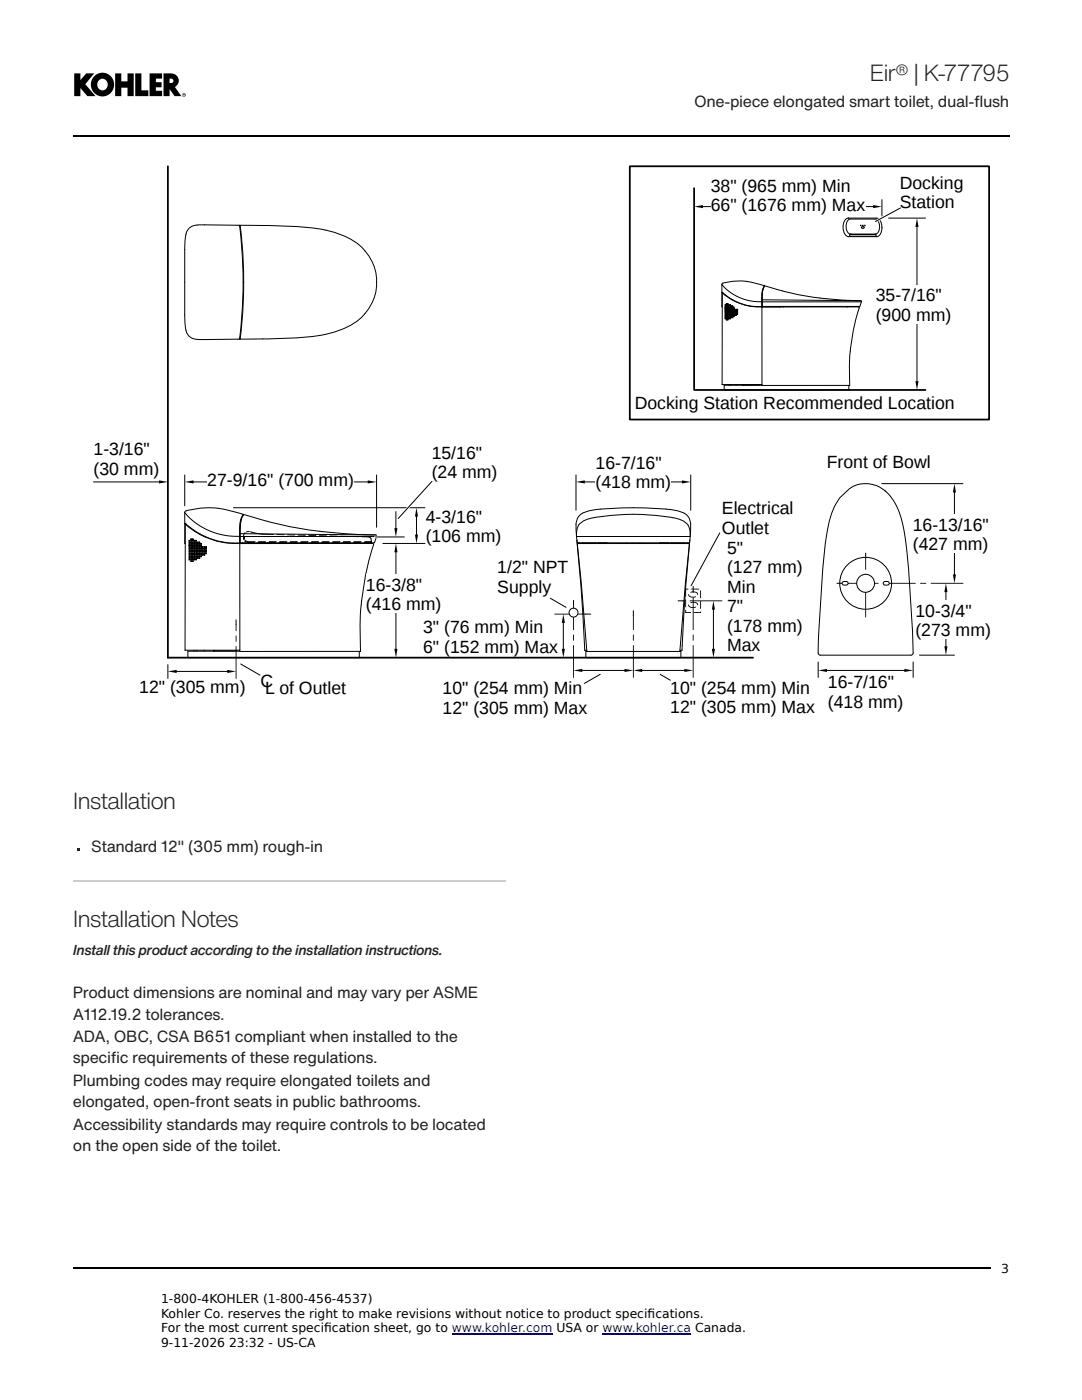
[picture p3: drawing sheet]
<svg xmlns="http://www.w3.org/2000/svg" width="216mm" height="279mm" viewBox="0 0 216 279" stroke-linecap="round" stroke-linejoin="round" font-family="sans-serif">
<g fill="#000">
<path d="M14.8 14.6h1.2v1.4l1.2-1.4h1.6l-1.8 2.2 2 2.4h-1.6l-1.4-1.6v1.6h-1.2z" fill-rule="evenodd"/>
<path d="M23 14.6h1.2v1.6h1.2v-1.6h1.3v4.6h-1.3v-1.7h-1.2v1.7h-1.2z" fill-rule="evenodd"/>
<path d="M27 14.6h1.2v3.4h1.4v1.2h-2.6z" fill-rule="evenodd"/>
<circle cx="36.7" cy="18.9" r=".39"/>
</g>
<circle cx="36.7" cy="18.9" r=".33" fill="#fff"/>
<path d="M36.5 18.7h.3l-.1 .3 .2 .1-.3-.1-.1 .2z" fill-rule="evenodd" fill="#000"/>
<path d="M36.6 18.8h.2l-.2 .1z" fill-rule="evenodd" fill="#fff"/>
<g fill="#000">
<path d="M32.6 14.6h.2a2.98 2.98 0 0 1 2.6 .7 1.44 1.44 0 0 1-.5 2.1l1.3 1.8h-1.4l-1-1.4v1.4h-1.2z" fill-rule="evenodd"/>
<circle cx="20.4" cy="16.9" r="2.35"/>
</g>
<g fill="#fff">
<path d="M19.8 15.9a1.1 1.1 0 0 1 1.7 1 1.1 1.1 0 0 1-1.7 .9 1.25 1.25 0 0 1 0-1.9z" fill-rule="evenodd"/>
<path d="M33.8 15.7h.4a.44 .44 0 0 1 .4 .4 .44 .44 0 0 1-.4 .5h-.4z" fill-rule="evenodd"/>
</g>
<g fill="#000">
<path d="M138.5 41.2l1.8-.3v.6zM174.2 40.9l1.8 .3-1.8 .3zM183 43.5l.3 1.8h-.6zM182.7 76.1h.6l-.3 1.7z"/>
<path d="M29.8 14.6h2.5v1.1h-1.2v.7h1.1v1h-1.1v.7h1.2v1.1h-2.5z" fill-rule="evenodd"/>
</g>
<path d="M14.6 27.1h186.8" fill="none" stroke="#000" stroke-width=".31"/>
<g fill="#000">
<path d="M110.6 122.5l6.4 .1h-6.3z"/>
<path d="M185.7 116.3l6.5 .1-6.4 .1zM183.6 116.3l1.2 .1-1.1 .1zM176.2 116.3l6.5 .1-6.4 .1zM174.1 116.3l1.2 .1-1.1 .1zM167.9 116.3l5.3 .1-5.2 .1z"/>
<path d="M114.4 128.8h.1l-.1 6.5zM114.4 126.7h.1l-.1 1.2zM114.4 120.8h.1l-.1 5z"/>
<path d="M172.7 116.7l.1 .1-.1 6.4zM172.7 114.6l.1 .1-.1 1.1zM172.7 111.3l.1 .1-.1 2.3z"/>
</g>
<g fill="none" stroke="#000" stroke-width=".2">
<path d="M176 39.8v3.3M140.1 41.2h34.3M144 56.8v1.4a10.3 10.3 0 0 0 7.9 3h.1M144 56.8l.1-.1a12.2 12.2 0 0 1 8.4 .3M144 56.8a10 10 0 0 0 8 3.4M144.1 58.4v2.8M144.1 58.4h.1M152.1 59.8l19.6 .2M152.3 57.7l-.2 1.1-.1 2.4M152.5 57h.1M152.5 57.2l-.3 1.1-.1 2.9h19.5l.3-1-.2-.2M152.5 57.2l.1-.2 2.3 .7a60.4 60.4 0 0 0 16.8 2.3"/>
<path d="M152.5 57l-.4 1.2-.1 3M152.5 57v.2M169.6 46.8h5.1l.1 .2-.1 .1h-5.1zM169.6 46.7h5.1M169.8 46.7a1.63 1.63 0 0 1-.8-2.4l.4-.5 .3-.1h4.9a1.8 1.8 0 0 1 .4 2.9l-.4 .1M171.9 45.3l.4-.1 .1 .2-.4 .1zM174.9 47.2a1.52 1.52 0 0 0 1.1-1.9 1.72 1.72 0 0 0-1.1-1.8h-5.6a1.51 1.51 0 0 0-1.1 1.9 1.74 1.74 0 0 0 1.1 1.8h5.6M176 45.4v.1M177.3 43.5h7.4M183 45.1v31.1M144.5 76.9h24.9v.9h-24.9zM145.4 63.5l.1 .1z"/>
<path d="M145.4 76.8v.1M145.5 63.6h.1M145.8 76.8v.1M146.9 76.7v.2M148.3 76.7v.1M148.3 76.8l-.1 .1M151.6 76.7l-.1 .1M152 61.2v15.5M152 61.2a11 11 0 0 1-7.9-2.7v18.2h7.9M152 61.2l19.4 .1a43.5 43.5 0 0 0-1.8 15.6h-.3M152 61.2h.1M152 76.7h.1"/>
<path d="M152.1 60.2h19.8M152.5 61.2h.1M155.6 61.2h.1M155.6 61.2l.8 .1M155.6 61.2v.1M169.2 61.2l-.2 .1M114.4 119.8v1M167 116.4h1M172.7 110.4v1M48 132.5l3.9 2.2M116.9 122.6h1"/>
<circle cx="171.8" cy="45" r=".06"/>
<circle cx="172.2" cy="45" r=".06"/>
<circle cx="172.6" cy="45" r=".06"/>
<circle cx="144.7" cy="61.1" r=".07"/>
<circle cx="144.7" cy="61.3" r=".07"/>
<circle cx="144.7" cy="62.2" r=".07"/>
<circle cx="144.7" cy="62" r=".07"/>
<circle cx="144.7" cy="60.9" r=".07"/>
<circle cx="144.7" cy="61.8" r=".07"/>
<circle cx="144.7" cy="63.4" r=".07"/>
<circle cx="144.7" cy="63.6" r=".07"/>
<circle cx="144.7" cy="62.4" r=".07"/>
<circle cx="144.7" cy="61.5" r=".07"/>
<circle cx="144.7" cy="62.7" r=".07"/>
<circle cx="144.7" cy="63.1" r=".07"/>
<circle cx="144.7" cy="62.9" r=".07"/>
<circle cx="145" cy="60.9" r=".07"/>
<circle cx="145" cy="61.1" r=".07"/>
<circle cx="145" cy="61.3" r=".07"/>
<circle cx="145" cy="60.6" r=".07"/>
<circle cx="145" cy="61.8" r=".07"/>
<circle cx="145" cy="61.5" r=".07"/>
<circle cx="145" cy="62" r=".07"/>
<circle cx="145" cy="62.2" r=".07"/>
<circle cx="145" cy="63.4" r=".07"/>
<circle cx="145" cy="63.8" r=".07"/>
<circle cx="145" cy="63.6" r=".07"/>
<circle cx="145" cy="62.4" r=".07"/>
<circle cx="145" cy="63.1" r=".07"/>
<circle cx="145" cy="62.7" r=".07"/>
<circle cx="145" cy="62.9" r=".07"/>
<circle cx="145.2" cy="60.9" r=".07"/>
<circle cx="145.2" cy="60.6" r=".07"/>
<circle cx="145.2" cy="61.1" r=".07"/>
<circle cx="145.2" cy="61.3" r=".07"/>
<circle cx="145.2" cy="61.8" r=".07"/>
<circle cx="145.2" cy="62.2" r=".07"/>
<circle cx="145.2" cy="62" r=".07"/>
<circle cx="145.2" cy="63.4" r=".07"/>
<circle cx="145.2" cy="63.8" r=".07"/>
<circle cx="145.2" cy="63.6" r=".07"/>
<circle cx="145.2" cy="61.5" r=".07"/>
<circle cx="145.2" cy="62.4" r=".07"/>
<circle cx="145.2" cy="62.9" r=".07"/>
<circle cx="145.2" cy="62.7" r=".07"/>
<circle cx="145.2" cy="63.1" r=".07"/>
<circle cx="145.4" cy="60.9" r=".07"/>
<circle cx="145.4" cy="61.1" r=".07"/>
<circle cx="145.4" cy="61.3" r=".07"/>
<circle cx="145.4" cy="63.4" r=".07"/>
<circle cx="145.4" cy="62.2" r=".07"/>
<circle cx="145.4" cy="62" r=".07"/>
<circle cx="145.4" cy="61.8" r=".07"/>
<circle cx="145.4" cy="61.5" r=".07"/>
<circle cx="145.4" cy="62.4" r=".07"/>
<circle cx="145.5" cy="62.9" r=".07"/>
<circle cx="145.5" cy="63.1" r=".07"/>
<circle cx="145.5" cy="62.7" r=".07"/>
<circle cx="145.7" cy="60.9" r=".07"/>
<circle cx="145.7" cy="61.1" r=".07"/>
<circle cx="145.7" cy="61.3" r=".07"/>
<circle cx="145.7" cy="61.5" r=".07"/>
<circle cx="145.7" cy="63.4" r=".07"/>
<circle cx="145.7" cy="63.6" r=".07"/>
<circle cx="145.7" cy="62" r=".07"/>
<circle cx="145.7" cy="62.2" r=".07"/>
<circle cx="145.7" cy="61.8" r=".07"/>
<circle cx="145.7" cy="62.4" r=".07"/>
<circle cx="145.7" cy="63.1" r=".07"/>
<circle cx="145.7" cy="62.9" r=".07"/>
<circle cx="145.7" cy="62.7" r=".07"/>
<circle cx="145.9" cy="61.1" r=".07"/>
<circle cx="145.9" cy="61.3" r=".07"/>
<circle cx="145.9" cy="62" r=".07"/>
<circle cx="145.9" cy="62.2" r=".07"/>
<circle cx="145.9" cy="61.8" r=".07"/>
<circle cx="145.9" cy="63.4" r=".07"/>
<circle cx="145.9" cy="62.4" r=".07"/>
<circle cx="145.9" cy="61.5" r=".07"/>
<circle cx="145.9" cy="62.7" r=".07"/>
<circle cx="145.9" cy="63.1" r=".07"/>
<circle cx="145.9" cy="62.9" r=".07"/>
<circle cx="146.2" cy="61.1" r=".07"/>
<circle cx="146.2" cy="61.3" r=".07"/>
<circle cx="146.2" cy="61.5" r=".07"/>
<circle cx="146.2" cy="62.2" r=".07"/>
<circle cx="146.2" cy="62" r=".07"/>
<circle cx="146.2" cy="63.4" r=".07"/>
<circle cx="146.2" cy="61.8" r=".07"/>
<circle cx="146.2" cy="62.4" r=".07"/>
<circle cx="146.2" cy="62.7" r=".07"/>
<circle cx="146.2" cy="62.9" r=".07"/>
<circle cx="146.2" cy="63.1" r=".07"/>
<circle cx="146.4" cy="61.3" r=".07"/>
<circle cx="146.4" cy="62" r=".07"/>
<circle cx="146.4" cy="62.2" r=".07"/>
<circle cx="146.4" cy="61.8" r=".07"/>
<circle cx="146.4" cy="62.4" r=".07"/>
<circle cx="146.4" cy="61.5" r=".07"/>
<circle cx="146.4" cy="62.7" r=".07"/>
<circle cx="146.4" cy="62.9" r=".07"/>
<circle cx="146.4" cy="63.1" r=".07"/>
<circle cx="146.6" cy="61.8" r=".07"/>
<circle cx="146.6" cy="62" r=".07"/>
<circle cx="146.6" cy="62.2" r=".07"/>
<circle cx="146.6" cy="62.4" r=".07"/>
<circle cx="146.6" cy="62.7" r=".07"/>
<circle cx="146.6" cy="62.9" r=".07"/>
<circle cx="146.9" cy="61.8" r=".07"/>
<circle cx="146.9" cy="62.2" r=".07"/>
<circle cx="146.9" cy="62" r=".07"/>
<circle cx="146.9" cy="62.4" r=".07"/>
<circle cx="146.9" cy="62.7" r=".07"/>
<circle cx="146.9" cy="62.9" r=".07"/>
<circle cx="147.1" cy="61.8" r=".07"/>
<circle cx="147.1" cy="62.2" r=".07"/>
<circle cx="147.1" cy="62" r=".07"/>
<circle cx="147.1" cy="62.4" r=".07"/>
<circle cx="147.1" cy="62.7" r=".07"/>
</g>
<path d="M125.7 33.2h71.7v50.5h-71.7zM138.5 37.6v40.2h46.2" fill="none" stroke="#000" stroke-width=".35"/>
<path d="M136.8 117.6h3v4.6h-3z" fill-rule="evenodd" fill="#fff"/>
<path d="M136.8 119.6l.1 .1-.1 1.5zM136.8 121.7l.1 .1-.1 .4h1l.1 .1h-1.1zM138.4 122.2h1.4v-.2l.1 .2-1.4 .1zM139.7 120h.2l-.1 1.5zM139.7 117.8l.2 .1-.1 1.5zM137.9 117.5l1.6 .1-1.5 .1zM136.8 117.5l.6 .1h-.6v1.5z" fill="#000"/>
<path d="M137.5 118.4a1.13 1.13 0 0 1 1.7 .2 1.05 1.05 0 0 1-1.8 0z" fill-rule="evenodd" fill="#fff"/>
<path d="M137.3 118.6h.1a.87 .87 0 0 0 1.4 .4l.1 .1a1.17 1.17 0 0 1-1.6-.4zM137.8 118.1a1.04 1.04 0 0 1 1.5 .6h-.1a.84 .84 0 0 0-1.3-.4z" fill="#000"/>
<path d="M137.5 120.5a1.13 1.13 0 0 1 1.7 .2 1.05 1.05 0 0 1-1.8 0z" fill-rule="evenodd" fill="#fff"/>
<g fill="#000">
<path d="M49.9 106.1l.4 .1h-.4z"/>
<path d="M49.4 108l1.6 .1-1.4 .1zM51.5 108l1.6 .1-1.5 .1zM53.6 108l1.6 .1-1.5 .1zM55.8 108l1.5 .1-1.5 .1zM57.9 108l1.5 .1-1.5 .1zM60 108l1.5 .1-1.4 .1zM62.1 108l1.6 .1-1.5 .1zM64.2 108l1.6 .1-1.5 .1zM66.3 108l1.6 .1-1.5 .1zM68.5 108l1.5 .1-1.5 .1zM70.6 108l1.5 .1-1.5 .1zM72.7 108l.5 .1-.4 .1z"/>
<path d="M72.1 107.1l1.6 .1h-1.5zM70 107l1.6 .1-1.5 .1zM67.9 107l1.6 .1h-1.5zM65.8 106.9l1.5 .1h-1.5zM63.7 106.8l1.5 .1-1.5 .1zM61.6 106.8l1.5 .1h-1.5zM59.4 106.7l1.6 .1-1.5 .1zM57.3 106.7l1.6 .1h-1.5zM55.2 106.6l1.6 .1-1.5 .1zM53.4 106.6l1.2 .1h-1.2z"/>
<path d="M72.6 108.2l1.5 .1-1.4 .1zM70.5 108.2l1.5 .1-1.5 .1zM68.4 108.2l1.5 .1-1.5 .1zM66.2 108.2l1.6 .1-1.5 .1zM64.1 108.2l1.6 .1-1.5 .1zM62 108.2l1.6 .1-1.5 .1zM59.9 108.2l1.5 .1-1.5 .1zM57.8 108.2l1.5 .1-1.5 .1zM55.7 108.2l1.5 .1-1.5 .1zM53.5 108.2l1.6 .1-1.5 .1zM51.4 108.2l1.6 .1-1.5 .1zM50.4 108.2l.5 .1-.4 .1z"/>
<path d="M47 129h.2l-.1 6.5zM47 126.9h.2l-.1 1.2zM47 124.6l.2 .1-.1 1.2z"/>
<path d="M137.3 120.7h.1a.87 .87 0 0 0 1.4 .4l.1 .1a1.17 1.17 0 0 1-1.6-.5zM137.8 120.2a1.04 1.04 0 0 1 1.5 .6h-.1a.84 .84 0 0 0-1.3-.4z"/>
<circle cx="51.4" cy="106.5" r=".17"/>
</g>
<path d="M33.5 33.2v98h116.8" fill="none" stroke="#000" stroke-width=".35"/>
<g fill="none" stroke="#000" stroke-width=".2">
<path d="M37.9 45.4l.6-.3 1.3-.2 8 .1a89.4 89.4 0 0 1 0 22.7l-7.6 .1a2.67 2.67 0 0 1-3.1-1.9l-.2-2.5v-13.8a7.4 7.4 0 0 1 .6-3.7zM47.9 45h.2a144.6 144.6 0 0 1 15.6 .7 17.4 17.4 0 0 1 8.3 3.5 9.7 9.7 0 0 1-3 16.2 27.1 27.1 0 0 1-11 2.1l-10.1 .2a92.8 92.8 0 0 0 0-22.7zM47.9 45.1l-.1 .1M47.8 67.4l.1 .1M18.7 96.2h13.2M36.9 94.8v6.1M38.4 96.2h35.2M75.1 94.8v10.4M36.9 102.3v-.2a18.3 18.3 0 0 1 11.6 .6M36.9 102.3v2a14.7 14.7 0 0 0 10.9 4.1M36.9 102.3a13.6 13.6 0 0 0 10.1 4.7h.8M37 104.5h-.1v3.9h.1"/>
<path d="M38.9 111.7l-.2-.1v.1h.2M46.6 101.3h38.2M47.8 108.4l.1 21.3h-11M47.8 108.4a15.1 15.1 0 0 1-10.8-3.8l-.1 25.1M47.8 108.4l26.7 .1a62.6 62.6 0 0 0-2.6 15.4l.1 6.1h-34.5v1.2h34.2v-1.2M47.8 108.4h.1M47.9 107.1h27.2M47.9 106.5l27 .3M48.2 103.6l-.3 1.4-.1 3.4M48.4 108.3v.1M48.5 102.9l-.5 1.5-.1 3.9h26.8l.4-1.2v-.3h-.2M48.5 102.9l.1-.2 3.2 .9a83.3 83.3 0 0 0 23.1 3.2"/>
<path d="M48.5 102.7l-.6 1.5-.1 4.2M48.5 102.7v.2M48.8 107.2h-.2l.1 .5M48.8 108l.5 .2 1.2 .1M48.9 106.3l-.3 .7v.2h.2v.4M49 107.9l.5 .2M49.7 106.1l-.5 .1M50.3 106.2l.9 .2M51.4 106.5l2 .1M52.8 108.3v.1M52.8 108.4v.1M52.8 108.4l.6-.1 .5 .2"/>
<path d="M71.5 108.3l-.3 .2M73.6 107.2l.4 .2 .1 .7h-1M74 108.1l.1 .1M74 108.1h.1M74.1 108.3h.1M74.9 107.2h5.8M76.4 108.5h8.4M79 102.1v3.5M79 110v19.7M83.1 102.9v4M115 106.5v.4M115 106.5v-.2a4.5 4.5 0 0 1 .7-3.5 9.2 9.2 0 0 1 5.4-1.3l4.1-.2 4.6 .1a20.8 20.8 0 0 1 6.7 1 3.3 3.3 0 0 1 1.3 3.6v.5"/>
<path d="M115 107.1h22.7M115.1 107.8l.1 .9a348 348 0 0 1 1.5 21.1M115.6 108.3l-.4 .1M115.7 104.5a6.8 6.8 0 0 1 3.8-1.4 45.4 45.4 0 0 1 15.8 .5 2.73 2.73 0 0 1 2 1.3l.4 1.5-.1 1.9h-22.4l-.2-1.2 .1-1.3 .2-.7zM116.1 108.3h2.8M121.1 108.3h-1.8l.2 .2 1.6-.2M131.6 108.3h1.8M131.7 108.3l.1 .2 1.6-.2M133.4 108.3h.1M133.9 108.3h2.7M137.1 108.3l.5 .1M137.6 107.8a369.8 369.8 0 0 0-1.5 22"/>
<path d="M137.8 106.5l-.1 .4M33.5 132.6v2.8M35.1 134h10.4M38.7 129.8v.2M39.3 129.8v.2M40.8 129.8v.2M42.7 129.8v.1M42.7 129.8h-.1v.2M47.1 123.7v1M47.3 129.8l-.2 .1h-4.5M116.7 129.8h.1M116.7 129.8h.4"/>
<path d="M116.9 130h19v1.2h-19zM117.1 130h-.1M117.1 130l-1.9-21.3 .2-.2 22.1 .1-1.8 21.4M135.7 130h.1M135.7 129.8h.4M136.1 129.8h.1"/>
<circle cx="37.8" cy="107.9" r=".1"/>
<circle cx="37.8" cy="108.2" r=".1"/>
<circle cx="37.8" cy="108.5" r=".1"/>
<circle cx="37.8" cy="109.2" r=".1"/>
<circle cx="37.8" cy="109.5" r=".1"/>
<circle cx="37.8" cy="109.8" r=".1"/>
<circle cx="37.8" cy="111.4" r=".1"/>
<circle cx="37.8" cy="111.7" r=".1"/>
<circle cx="37.8" cy="110.1" r=".1"/>
<circle cx="37.8" cy="108.9" r=".1"/>
<circle cx="37.8" cy="110.7" r=".1"/>
<circle cx="37.8" cy="110.4" r=".1"/>
<circle cx="37.8" cy="111" r=".1"/>
<circle cx="38.1" cy="107.9" r=".1"/>
<circle cx="38.1" cy="108.2" r=".1"/>
<circle cx="38.1" cy="107.6" r=".1"/>
<circle cx="38.1" cy="109.2" r=".1"/>
<circle cx="38.1" cy="108.5" r=".1"/>
<circle cx="38.1" cy="109.5" r=".1"/>
<circle cx="38.1" cy="109.8" r=".1"/>
<circle cx="38.1" cy="111.4" r=".1"/>
<circle cx="38.1" cy="112" r=".1"/>
<circle cx="38.1" cy="111.7" r=".1"/>
<circle cx="38.1" cy="110.1" r=".1"/>
<circle cx="38.1" cy="110.4" r=".1"/>
<circle cx="38.1" cy="110.7" r=".1"/>
<circle cx="38.1" cy="108.9" r=".1"/>
<circle cx="38.1" cy="111" r=".1"/>
<circle cx="38.4" cy="107.9" r=".1"/>
<circle cx="38.5" cy="107.6" r=".1"/>
<circle cx="38.5" cy="108.5" r=".1"/>
<circle cx="38.5" cy="108.2" r=".1"/>
<circle cx="38.5" cy="109.2" r=".1"/>
<circle cx="38.5" cy="109.5" r=".1"/>
<circle cx="38.5" cy="109.8" r=".1"/>
<circle cx="38.5" cy="111.4" r=".1"/>
<circle cx="38.5" cy="111.7" r=".1"/>
<circle cx="38.5" cy="112" r=".1"/>
<circle cx="38.5" cy="110.1" r=".1"/>
<circle cx="38.5" cy="108.9" r=".1"/>
<circle cx="38.5" cy="110.7" r=".1"/>
<circle cx="38.5" cy="110.4" r=".1"/>
<circle cx="38.5" cy="111" r=".1"/>
<circle cx="38.8" cy="107.9" r=".1"/>
<circle cx="38.8" cy="108.2" r=".1"/>
<circle cx="38.8" cy="108.5" r=".1"/>
<circle cx="38.8" cy="111.4" r=".1"/>
<circle cx="38.8" cy="109.2" r=".1"/>
<circle cx="38.8" cy="109.5" r=".1"/>
<circle cx="38.8" cy="109.8" r=".1"/>
<circle cx="38.8" cy="110.1" r=".1"/>
<circle cx="38.8" cy="108.9" r=".1"/>
<circle cx="38.8" cy="110.4" r=".1"/>
<circle cx="38.8" cy="110.7" r=".1"/>
<circle cx="38.8" cy="111" r=".1"/>
<circle cx="39.1" cy="107.9" r=".1"/>
<circle cx="39.1" cy="108.2" r=".1"/>
<circle cx="39.1" cy="108.5" r=".1"/>
<circle cx="39.1" cy="111.4" r=".1"/>
<circle cx="39.1" cy="111.7" r=".1"/>
<circle cx="39.1" cy="109.5" r=".1"/>
<circle cx="39.1" cy="109.8" r=".1"/>
<circle cx="39.1" cy="109.2" r=".1"/>
<circle cx="39.1" cy="108.9" r=".1"/>
<circle cx="39.1" cy="110.1" r=".1"/>
<circle cx="39.1" cy="110.7" r=".1"/>
<circle cx="39.1" cy="110.4" r=".1"/>
<circle cx="39.1" cy="111" r=".1"/>
<circle cx="39.4" cy="108.2" r=".1"/>
<circle cx="39.4" cy="108.5" r=".1"/>
<circle cx="39.4" cy="109.2" r=".1"/>
<circle cx="39.4" cy="109.5" r=".1"/>
<circle cx="39.4" cy="109.8" r=".1"/>
<circle cx="39.4" cy="111.4" r=".1"/>
<circle cx="39.5" cy="110.1" r=".1"/>
<circle cx="39.5" cy="108.9" r=".1"/>
<circle cx="39.5" cy="110.4" r=".1"/>
<circle cx="39.5" cy="110.7" r=".1"/>
<circle cx="39.5" cy="111" r=".1"/>
<circle cx="39.8" cy="108.2" r=".1"/>
<circle cx="39.8" cy="108.5" r=".1"/>
<circle cx="39.8" cy="109.2" r=".1"/>
<circle cx="39.8" cy="109.5" r=".1"/>
<circle cx="39.8" cy="111.4" r=".1"/>
<circle cx="39.8" cy="109.8" r=".1"/>
<circle cx="39.8" cy="110.1" r=".1"/>
<circle cx="39.8" cy="108.9" r=".1"/>
<circle cx="39.8" cy="110.4" r=".1"/>
<circle cx="39.8" cy="110.7" r=".1"/>
<circle cx="39.8" cy="111" r=".1"/>
<circle cx="40.1" cy="108.5" r=".1"/>
<circle cx="40.1" cy="109.8" r=".1"/>
<circle cx="40.1" cy="109.5" r=".1"/>
<circle cx="40.1" cy="109.2" r=".1"/>
<circle cx="40.1" cy="110.1" r=".1"/>
<circle cx="40.1" cy="108.9" r=".1"/>
<circle cx="40.1" cy="110.4" r=".1"/>
<circle cx="40.1" cy="110.7" r=".1"/>
<circle cx="40.1" cy="111" r=".1"/>
<circle cx="40.4" cy="109.5" r=".1"/>
<circle cx="40.4" cy="109.2" r=".1"/>
<circle cx="40.4" cy="109.8" r=".1"/>
<circle cx="40.4" cy="110.1" r=".1"/>
<circle cx="40.4" cy="110.7" r=".1"/>
<circle cx="40.4" cy="110.4" r=".1"/>
<circle cx="40.8" cy="109.5" r=".1"/>
<circle cx="40.8" cy="109.2" r=".1"/>
<circle cx="40.8" cy="109.8" r=".1"/>
<circle cx="40.8" cy="110.1" r=".1"/>
<circle cx="40.8" cy="110.7" r=".1"/>
<circle cx="40.8" cy="110.4" r=".1"/>
<circle cx="41.1" cy="109.2" r=".1"/>
<circle cx="41.1" cy="109.5" r=".1"/>
<circle cx="41.1" cy="109.8" r=".1"/>
<circle cx="41.1" cy="110.1" r=".1"/>
<circle cx="41.1" cy="110.4" r=".1"/>
</g>
<path d="M31.7 95.9l1.8 .3-1.8 .3zM36.9 96.2l1.7-.3v.6zM73.4 95.9l1.7 .3-1.7 .3zM78.7 105.4h.6l-.3 1.8zM79 108.5l.3 1.7h-.6zM82.8 106.7h.6l-.3 1.8zM83.1 101.3l.3 1.8h-.6zM33.5 134l1.8-.3v.6zM45.3 133.7l1.8 .3-1.8 .3zM78.7 129.5h.6l-.3 1.7z" fill="#000"/>
<path d="M74.9 107.2h5.8" fill="none" stroke="#fff" stroke-width=".5"/>
<circle cx="114.4" cy="122.3" r=".89" fill="#fff"/>
<g fill="none" stroke="#000" stroke-width=".2">
<path d="M179.7 41.5l-5 2.7M86.2 96.1l-6.7 7.4M114.9 94.8v7M116.5 96.2h19.7M137.8 94.8v7M176 96.5h16.1M176.6 98a14 14 0 0 1 3.8 8.1l.9 7.4 .8 12.5 .1 4.2a.45 .45 0 0 1-.4 .6h-18.1l-.4-.3 .1-4.6 .8-12.4 .4-4a23.8 23.8 0 0 1 2.2-8.9 9.7 9.7 0 0 1 4.2-3.8 6.2 6.2 0 0 1 5.7 1.2M190.4 98.1v16.7M109.8 119.4l3.1 1.8M135.3 119.9h1M138.3 117v1M143.6 106.4l-5.7 10.5"/>
<path d="M188.7 118v11.2M112.4 124.1v5.6M116 133.8h8.8M119.8 134.6l-3.2 1.8M126.4 121.9v1M128 133.8h8.7M131.7 134.6l2.1 1.1M142.4 121.5v8.2M163.3 132.1v3.1M164.8 133.8h15.8M182.2 132.1v3.1M183.5 130.8h6.9"/>
<circle cx="114.4" cy="122.3" r=".89"/>
</g>
<g fill="#000">
<path d="M137.6 119.8l6.5 .1-6.4 .1zM136.2 119.8l.5 .1-.4 .1z"/>
<path d="M126.3 128.8h.2l-.1 6.5zM126.3 126.7h.2l-.1 1.2zM126.3 122.8l.2 .1-.1 2.9z"/>
<path d="M138.3 128.8h.1l-.1 6.5zM138.3 126.7h.1l-.1 1.2zM138.3 119.2l.1 .1-.1 6.5zM138.3 118h.1l-.1 .3z"/>
</g>
<g fill="#000">
<path d="M114.9 96.2l1.8-.3v.6zM136.1 95.9l1.7 .3-1.7 .3zM190.4 96.5l.4 1.8h-.7zM142.4 119.9l.3 1.8h-.7zM188.7 116.4l.4 1.8h-.7zM190.1 114.6h.7l-.4 1.8zM112.4 122.6l.3 1.7h-.6zM112.1 129.5h.6l-.3 1.7zM114.4 133.8l1.8-.3v.6zM124.6 133.5l1.8 .3-1.8 .3zM126.4 133.8l1.7-.3v.6zM136.6 133.5l1.7 .3-1.7 .3z"/>
<path d="M142 129.5h.7l-.3 1.7zM163.3 133.8l1.7-.3v.6zM180.5 133.5l1.7 .3-1.7 .3zM188.4 129h.7l-.4 1.8z"/>
</g>
<path d="M179.7 41.5l-5 2.7M86.2 96.1l-6.7 7.4M143.6 106.4l-5.7 10.5" fill="none" stroke="#fff" stroke-width=".5"/>
<circle cx="172.7" cy="116.4" r="1.79" fill="#fff"/>
<g fill="none" stroke="#000" stroke-width=".2">
<circle cx="172.7" cy="116.4" r="1.79"/>
<circle cx="172.7" cy="116.4" r="5.2"/>
</g>
<path d="M176.3 116.2l.1-.1a.61 .61 0 0 1 1 .5l-.3 .2h-.6a.35 .35 0 0 1-.2-.6z" fill-rule="evenodd" fill="#fff"/>
<path d="M176.3 116.2l.1-.1a.61 .61 0 0 1 1 .5l-.3 .2h-.6a.35 .35 0 0 1-.2-.6z" fill="none" stroke="#000" stroke-width=".2"/>
<path d="M168.1 116.2l.3-.1h.7a.36 .36 0 0 1 .1 .4 .36 .36 0 0 1-.3 .3h-.6a.36 .36 0 0 1-.2-.6z" fill-rule="evenodd" fill="#fff"/>
<path d="M168.1 116.2l.3-.1h.7a.36 .36 0 0 1 .1 .4 .36 .36 0 0 1-.3 .3h-.6a.36 .36 0 0 1-.2-.6z" fill="none" stroke="#000" stroke-width=".2"/>
<g fill="#fff">
<path d="M174.7 56.8h15.1v7.8h-15.1z" fill-rule="evenodd"/>
<path d="M141.8 35h30.9v7.7h-30.9z" fill-rule="evenodd"/>
<path d="M182.7 119.7h15v7.8h-15z" fill-rule="evenodd"/>
<path d="M41.4 93.7h29.2v3.9h-29.2z" fill-rule="evenodd"/>
<path d="M73 114.6h15.1v7.7h-15.1z" fill-rule="evenodd"/>
<path d="M182.1 102.6h15.2v7.7h-15.2z" fill-rule="evenodd"/>
<path d="M118.8 90.2h15.1v7.8h-15.1z" fill-rule="evenodd"/>
</g>
<path d="M14.6 175.8h86.2" fill="none" stroke="#cdcdcd" stroke-width=".26"/>
<path d="M15.3 169.3h.6v.6h-.6z" fill="#212121"/>
<path d="M14.6 253.1h183.1" fill="none" stroke="#000" stroke-width=".31"/>
<path d="M90.2 266.3h20M120.2 266.3h17.7" fill="none" stroke="#00e" stroke-width=".26"/>
<g font-size="4.6" fill="#212121">
<text x="173.5" y="16.1">Eir® | K-77795</text>
<text x="14.6" y="161.4">Installation</text>
<text x="14.6" y="184.9">Installation Notes</text>
</g>
<g font-size="3.5">
<text x="141.8" y="38.3">38&quot; (965 mm) Min</text>
<text x="179.5" y="37.7">Docking</text>
<text x="179.5" y="41.6">Station</text>
<text x="141.8" y="42.2">66&quot; (1676 mm) Max</text>
<text x="174.7" y="60.1">35-7/16&quot;</text>
<text x="174.7" y="64">(900 mm)</text>
<text x="126.7" y="81.6">Docking Station Recommended Location</text>
<text x="18.7" y="90.9">1-3/16&quot;</text>
<text x="18.7" y="94.8">(30 mm)</text>
<text x="86.1" y="91.6">15/16&quot;</text>
<text x="86.1" y="95.5">(24 mm)</text>
<text x="118.8" y="93.6">16-7/16&quot;</text>
<text x="165" y="93.5">Front of Bowl</text>
<text x="41.4" y="97">27-9/16&quot; (700 mm)</text>
<text x="118.8" y="97.5">(418 mm)</text>
<text x="85" y="104.4">4-3/16&quot;</text>
<text x="144.1" y="102.7">Electrical</text>
<text x="144.1" y="106.5">Outlet</text>
<text x="182.1" y="105.9">16-13</text>
<text x="191.2" y="105.9">/16&quot;</text>
<text x="85" y="108.2">(106 mm)</text>
<text x="145.1" y="110.6">5&quot;</text>
<text x="182.1" y="109.8">(427 mm)</text>
<text x="73" y="117.9">16-3/8&quot;</text>
<text x="99.2" y="114.4">1/2&quot; NPT</text>
<text x="99.2" y="118.3">Supply</text>
<text x="145.1" y="114.4">(127 mm)</text>
<text x="145.1" y="118.3">Min</text>
<text x="73" y="121.8">(416 mm)</text>
<text x="145.1" y="122.2">7&quot;</text>
<text x="182.7" y="123">10-3</text>
<text x="189.7" y="123">/4&quot;</text>
<text x="84.4" y="126.4">3&quot; (76 mm) Min</text>
<text x="84.4" y="130.3">6&quot; (152 mm) Max</text>
<text x="145.1" y="126.1">(178 mm)</text>
<text x="145.1" y="130">Max</text>
<text x="182.7" y="126.9">(273</text>
<text x="190.7" y="126.9">mm)</text>
<text x="52" y="137.2">C</text>
<text x="165.2" y="137.3">16-7/16&quot;</text>
<text x="27.8" y="138.3">12&quot; (305 mm)</text>
<text x="52.9" y="138.4">L of Outlet</text>
<text x="88.3" y="138.6">10&quot; (254 mm) Min</text>
<text x="88.3" y="142.4">12&quot; (305 mm) Max</text>
<text x="133.7" y="138.5">10&quot; (254 mm) Min</text>
<text x="133.7" y="142.4">12&quot; (305 mm) Max</text>
<text x="165.2" y="141.2">(418 mm)</text>
</g>
<g font-size="3.2" fill="#212121">
<text x="138.5" y="21.4">One-piece elongated smart toilet, dual-flush</text>
<text x="18.2" y="170.1">Standard 12&quot; (305 mm) rough-in</text>
<text x="14.6" y="199.2">Product dimensions are nominal and may vary per ASME</text>
<text x="14.6" y="203.5">A112.19.2 tolerances.</text>
<text x="14.6" y="208">ADA, OBC, CSA B651 compliant when installed to the</text>
<text x="14.6" y="212.2">specific requirements of these regulations.</text>
<text x="14.6" y="216.7">Plumbing codes may require elongated toilets and</text>
<text x="14.6" y="220.9">elongated, open-front seats in public bathrooms.</text>
<text x="14.6" y="225.4">Accessibility standards may require controls to be located</text>
<text x="14.6" y="229.7">on the open side of the toilet.</text>
</g>
<text font-size="2.8" fill="#212121" x="14.6" y="190.5">Installthis product according to the installation instructions.</text>
<g font-size="2.5">
<text x="199.8" y="254">3</text>
<text x="32.1" y="260.1">1-800-4KOHLER (1-800-456-4537)</text>
<text x="32.1" y="263">Kohler Co. reserves the right to make revisions without notice to product specifi cations.</text>
<text x="32.1" y="265.9">For the most current specifi cation sheet, go to www.kohler.com USA or www.kohler.ca Canada.</text>
<text x="32.1" y="268.8">9-11-2026</text>
<text x="45.7" y="268.8">23:32 - US-CA</text>
</g>
</svg>
